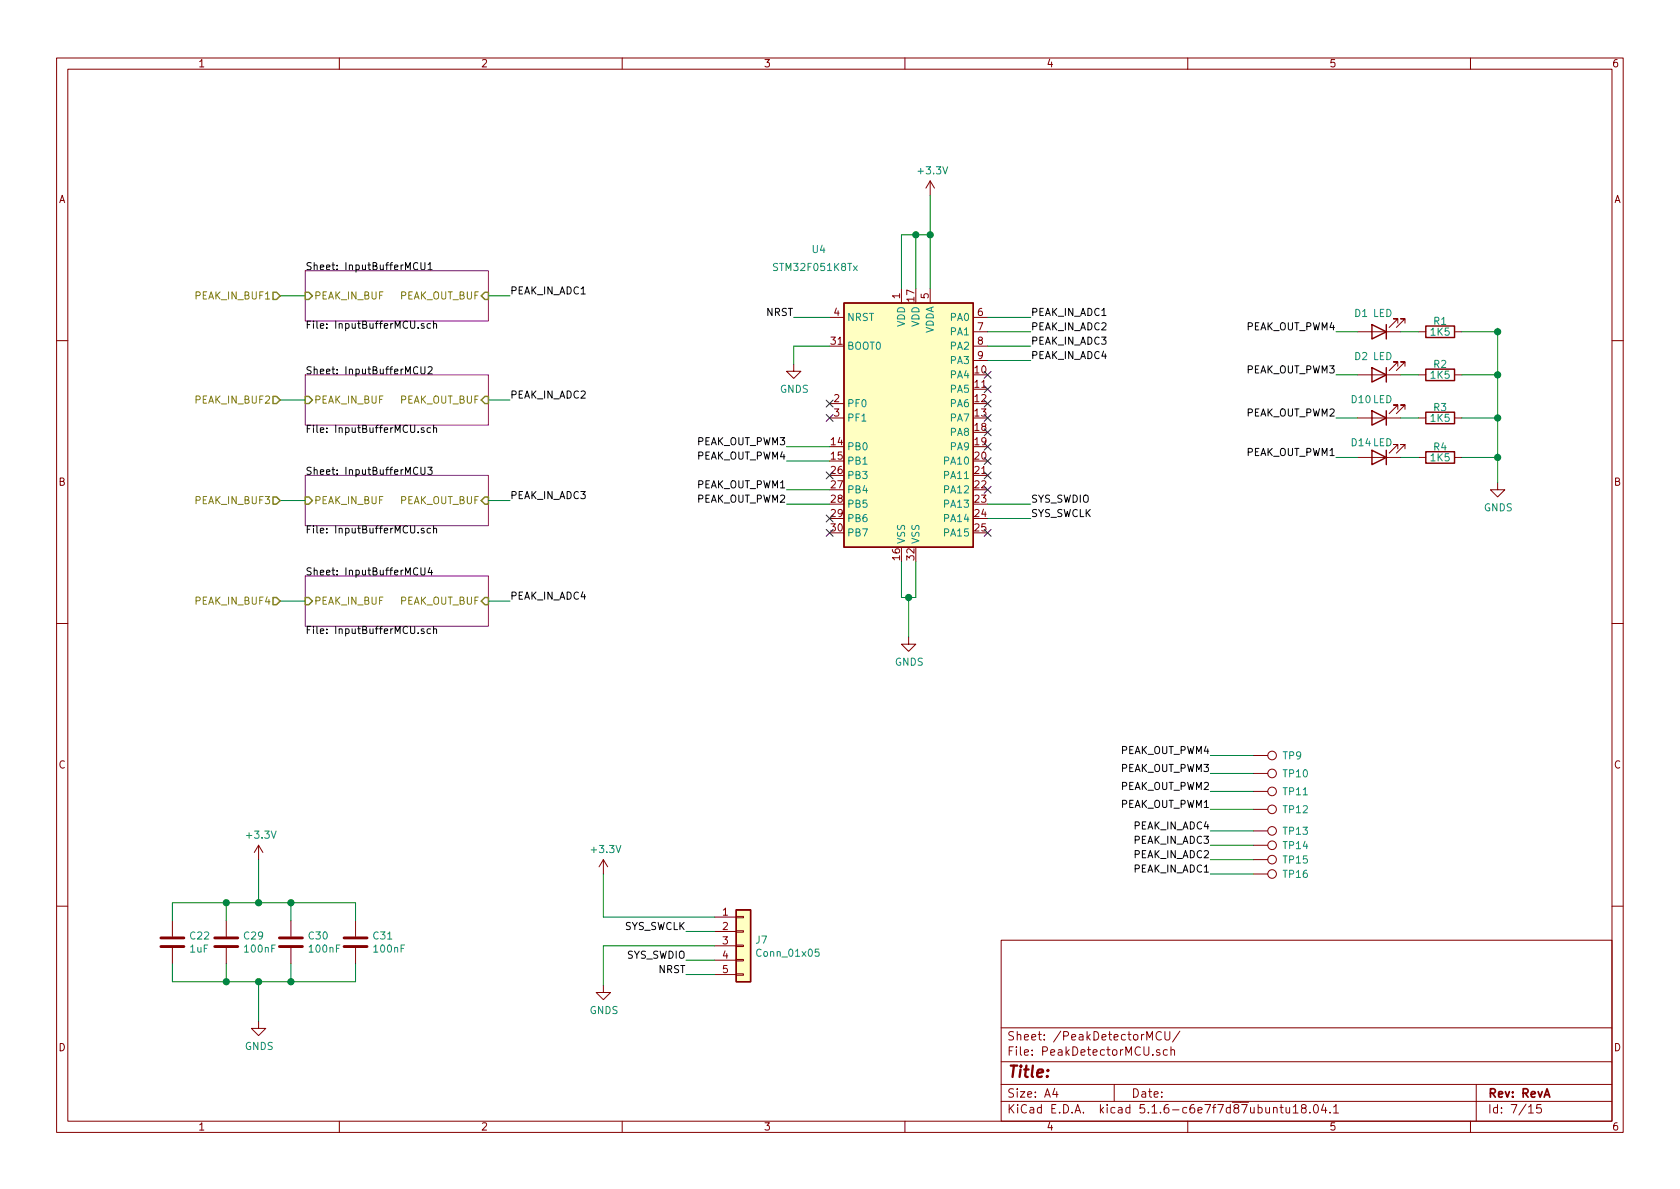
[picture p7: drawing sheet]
<svg xmlns="http://www.w3.org/2000/svg" width="297mm" height="210mm" viewBox="0 0 297 210" stroke-linecap="round" stroke-linejoin="round" font-family="sans-serif">
<g fill="none" stroke="#840000" stroke-width=".18">
<path d="M10 10.3h277v189.9h-277zM12 12.2h273v186.1h-273zM60 10.3v1.9M110 10.3v1.9M160 10.3v1.9M210 10.3v1.9M260 10.3v1.9M164.5 32l-.8 1.3M164.5 32v2.5M164.5 32l.7 1.3M146.7 56.1h2.5M159.4 51v2.6"/>
<path d="M164.5 51v2.6M172.1 58.7h2.5M172.1 56.1h2.5M240 58.7h7.6M247.1 57.1v-.7h-.7h.7l-1.5 1.5M248.4 57.1v-.7h-.8h.8l-1.5 1.5M250.8 58.7h1.3M257.2 58.7h1.2M10 60.2h2M140.3 64.4v1.3h1.3l-1.3 1.2-1.2-1.2h1.2M146.7 73.9h2.5M146.7 71.4h2.5"/>
<path d="M172.1 61.2h2.5M172.1 63.7h2.5M240 73.9h7.6M240 66.3h7.6M247.1 79.4v-.8h-.7h.7l-1.5 1.5M247.1 72.4v-.8h-.7h.7l-1.5 1.5M247.1 64.8v-.8h-.7h.7l-1.5 1.5M248.4 79.4v-.8h-.8h.8l-1.5 1.5M248.4 72.4v-.8h-.8h.8l-1.5 1.5M248.4 64.8v-.8h-.8h.8l-1.5 1.5M250.8 73.9h1.3M250.8 66.3h1.3"/>
<path d="M257.2 73.9h1.2M257.2 66.3h1.2M285 60.2h2M240 80.9h7.6M250.8 80.9h1.3M257.2 80.9h1.2M264.8 85.3v1.3h1.3l-1.3 1.3-1.3-1.3h1.3M10 110.3h2M160.7 112.6v1.3h1.2l-1.2 1.3-1.3-1.3h1.3M285 110.3h2M221.6 133.6h2.6M221.6 136.8h2.6"/>
<path d="M221.6 139.9h2.6M45.7 149.5l-.7 1.2M45.7 149.5v2.5M45.7 149.5l.8 1.2M106.7 152l-.8 1.3M106.7 152v2.6M106.7 152l.7 1.3M221.6 143.1h2.6M221.6 146.9h2.6M221.6 149.5h2.6M221.6 152h2.6M221.6 154.6h2.6"/>
<path d="M10 160.2h2M30.5 162.8v2.8M30.5 167.6v2.8M40 162.8v2.8M40 167.6v2.8M51.4 162.8v2.8M51.4 167.6v2.8M62.9 162.8v2.8M62.9 167.6v2.8M106.7 174.2v1.3h1.2l-1.2 1.3-1.3-1.3h1.3M126.4 162.2h3.8M126.4 164.7h3.8"/>
<path d="M126.4 167.3h3.8M126.4 169.8h3.8M126.4 172.3h3.8M130.2 172.2h1.2v.3h-1.2zM130.2 169.7h1.2v.2h-1.2zM130.2 164.6h1.2v.2h-1.2zM130.2 162h1.2v.3h-1.2zM130.2 167.1h1.2v.3h-1.2zM177 166.3h108v32h-108zM285 160.2h2M45.7 180.6v1.3h1.3l-1.3 1.2-1.3-1.2h1.3M60 198.3v1.9"/>
<path d="M110 198.3v1.9M160 198.3v1.9M177 194.8h108M177 191.8h108M177 187.8h108M177 181.8h108M186.5 192.5l-.4 1h1M186.8 193v1M197 191.8v3M205.1 185.7l-.4-.1-.2 .2v.2l.6 .2v.3h-.6M205.3 182.6a.7 .7 0 0 0-.9 .2 .7 .7 0 0 0 .1 .9 .55 .55 0 0 0 .8 .1M206 182.4v1.2l.2 .3h.4l.2-.3v-1.2"/>
<path d="M206.4 185.7l-.4-.1-.3 .3 .1 .6h.6M207 185.7l.3-.1 .3 .1 .1 .9M207 185.1v1.5M208.6 182.3l-1.3 2M210 198.3v1.9M225.2 196l.2-.2 .3 .1 .1 .9M226.3 195.8h.6M226.5 195.3v1.3l.4 .2M227.4 195.8l.1 .9 .3 .1 .2-.1M228 195.8v1M228.7 195.8l.4-.5v1.5M228.7 196.8h.8"/>
<path d="M230.4 196l-.3-.2v-.3a.48 .48 0 0 1 .8 0l-.1 .4-.7 .2v.4l.3 .3h.3l.2-.3v-.4l-.2-.1M231.6 196.7v.1M232.4 195.4l.2-.1a.8 .8 0 0 1 .5 .8 .8 .8 0 0 1-.5 .7 1 1 0 0 1-.2-1.4zM234 195.2l-.3 1.1h.9M234.4 195.8v1M235.2 196.7v.1M235.8 195.8l.4-.5v1.5M235.8 196.8h.9M260 198.3v1.9M261 191.8v6.5M270.3 195.8l.4-.5v1.5M270.3 196.8h.8"/>
<path d="M272.5 195.3h-.7l-.1 .7 .2-.1 .5 .1 .1 .2v.5l-.2 .1-.6-.1"/>
<circle cx="224.9" cy="136.8" r=".76"/>
<circle cx="224.9" cy="139.9" r=".76"/>
<circle cx="224.9" cy="133.6" r=".76"/>
<circle cx="224.9" cy="149.5" r=".76"/>
<circle cx="224.9" cy="152" r=".76"/>
<circle cx="224.9" cy="143.1" r=".76"/>
<circle cx="224.9" cy="154.6" r=".76"/>
<circle cx="224.9" cy="146.9" r=".76"/>
</g>
<path d="M54 47.9h32.4v8.9h-32.4zM54 66.3h32.4v8.9h-32.4zM54 84.1h32.4v8.9h-32.4zM54 101.8h32.4v8.9h-32.4z" fill="none" stroke="#840084" stroke-width=".18"/>
<g fill="none" stroke="#000" stroke-width=".18">
<path d="M73.9 46.6a.5 .5 0 0 0-.7 0 .5 .5 0 0 0-.1 .6 .45 .45 0 0 0 .2 .4 .45 .45 0 0 0 .6 0M74.4 46.4v1.1l.3 .2 .3-.1 .1-.1v-1.1M75 57.3l-.3-.1-.2 .2v.2l.5 .1v.3h-.5M75.7 46.8l.3-.4v1.3M75.7 47.7h.7M76.1 57.3l-.4-.1-.2 .2 .1 .6h.5M76.7 57.3l.1-.1 .3 .1 .1 .8M76.7 56.8v1.3M73.9 65a.5 .5 0 0 0-.7 0 .5 .5 0 0 0-.1 .6 .45 .45 0 0 0 .2 .5 .45 .45 0 0 0 .6-.1M74.4 64.8v1.1l.3 .2h.3l.1-.2v-1.1M75 75.7l-.3-.1-.2 .2v.2l.5 .1v.3h-.5M75.7 65l.5-.2 .2 .4v.2l-.8 .7h.8"/>
<path d="M76.1 75.7l-.4-.1-.2 .3 .1 .5h.5M76.7 75.8l.1-.2 .3 .1 .1 .8M76.7 75.2v1.3M73.9 82.7a.5 .5 0 0 0-.7 .1 .5 .5 0 0 0-.1 .6 .45 .45 0 0 0 .2 .4 .45 .45 0 0 0 .6 0M74.4 82.6v1.1l.3 .2 .3-.1 .1-.1v-1.1M75 93.5l-.3-.1-.2 .2v.2l.5 .1v.3h-.5M75.6 82.6h.8l-.4 .5 .4 .1-.1 .6-.5 .1-.2-.1M76.1 93.5l-.4-.1-.2 .2 .1 .6h.5M76.7 93.5l.1-.1 .3 .1 .1 .8M76.7 93v1.3M73.9 100.5a.5 .5 0 0 0-.7 0 .5 .5 0 0 0-.1 .6 .45 .45 0 0 0 .2 .5 .45 .45 0 0 0 .6-.1M74.4 100.4v1l.3 .3 .3-.1 .1-.2v-1"/>
<path d="M75 111.2h-.3l-.2 .2v.2l.5 .1v.3h-.5M76 100.3l-.3 .9h.8M76.1 111.2h-.4l-.2 .2 .1 .6h.5M76.3 100.8v.9M76.7 111.3l.1-.1h.3l.1 .8M76.7 110.8v1.2"/>
</g>
<path d="M48.3 51.7h.6l.6 .6-.6 .7h-.6zM54 51.7h.6l.6 .6-.6 .7h-.6zM85.7 51.7h.7v1.3h-.7l-.6-.7zM48.3 70.1h.6l.6 .6-.6 .7h-.6zM54 70.1h.6l.6 .6-.6 .7h-.6zM85.7 70.1h.7v1.3h-.7l-.6-.7zM48.3 87.9h.6l.6 .6-.6 .6h-.6zM54 87.9h.6l.6 .6-.6 .6h-.6zM85.7 87.9h.7v1.2h-.7l-.6-.6zM48.3 105.7h.6l.6 .6-.6 .6h-.6zM54 105.7h.6l.6 .6-.6 .6h-.6zM85.7 105.7h.7v1.2h-.7l-.6-.6z" fill="none" stroke="#848400" stroke-width=".25"/>
<g fill="none" stroke="#840000" stroke-width=".25">
<path d="M149.2 53.6h22.9v43.2h-22.9zM242.6 57.4l2.5 1.3-2.5 1.2zM245.1 57.4v2.5M252.1 57.7h5.1v2h-5.1zM242.6 79.6l2.5 1.3-2.5 1.3zM242.6 72.6l2.5 1.3-2.5 1.3zM242.6 65l2.5 1.3-2.5 1.3zM245.1 65v2.6M245.1 72.6v2.6M245.1 79.6v2.6M252.1 79.9h5.1v2h-5.1zM252.1 72.9h5.1v2h-5.1z"/>
<path d="M252.1 65.3h5.1v2h-5.1zM130.2 160.9h2.5v12.7h-2.5z"/>
</g>
<path d="M28.4 167.4h4.1M28.4 165.9h4.1M38 167.4h4M38 165.9h4M49.4 167.4h4.1M49.4 165.9h4.1M60.8 167.4h4.1M60.8 165.9h4.1" fill="none" stroke="#840000" stroke-width=".51"/>
<g fill="#ffffc2" stroke="#ffffc2" stroke-width=".18">
<path d="M130.2 160.9h2.5v12.7h-2.5z"/>
<path d="M149.2 53.6h22.9v43.2h-22.9z"/>
</g>
<path d="M144.8 167.8h-.6l-.1 .6 .2-.1 .4 .1 .1 .6-.2 .1-.5-.1" fill="none" stroke="#008484" stroke-width=".18"/>
<g fill="none" stroke="#008400" stroke-width=".18">
<path d="M164.5 34.5v16.5M49.5 52.3h4.5M86.4 52.3h3.8M140.3 56.1h6.4M161.9 41.5v9.5M164.5 41.5h-5.1v9.5M174.6 56.1h7.6M174.6 58.7h7.6M236.2 58.7h3.8M247.6 58.7h3.2M258.4 58.7h6.4M264.8 58v27.3"/>
<path d="M49.5 70.7h4.5M86.4 70.7h3.8M139.1 79h7.6M146.7 61.2h-6.4v3.2M174.6 61.2h7.6M174.6 63.7h7.6M236.2 66.3h3.8M236.2 73.9h3.8M247.6 66.3h3.2M247.6 73.9h3.2M258.4 66.3h6.4M258.4 73.9h6.4"/>
<path d="M49.5 88.5h4.5M86.4 88.5h3.8M139.1 89.1h7.6M139.1 81.5h7.6M139.1 86.6h7.6M159.4 99.3v6.4h2.5v-6.4M174.6 91.7h7.6M174.6 89.1h7.6M236.2 80.9h3.8M247.6 80.9h3.2M258.4 80.9h6.4M49.5 106.3h4.5"/>
<path d="M86.4 106.3h3.8M160.7 105.7v6.9M214 139.9h7.6M214 136.8h7.6M214 133.6h7.6M40 159.6v3.2M45.7 152v7.6M51.4 159.6v3.2M106.7 154.6v7.6h19.7M214 146.9h7.6M214 149.5h7.6M214 152h7.6"/>
<path d="M214 154.6h7.6M214 143.1h7.6M30.5 162.8v-3.2h32.4v3.2M30.5 170.4v3.2h32.4v-3.2M40 170.4v3.2M45.7 173.6v7M51.4 170.4v3.2M121.3 164.7h5.1M121.3 172.3h5.1M121.3 169.8h5.1M126.4 167.3h-19.7v6.9"/>
</g>
<g fill="#008400" stroke="#008400" stroke-width=".25">
<circle cx="160.7" cy="105.7" r=".51"/>
<circle cx="45.7" cy="159.6" r=".51"/>
<circle cx="164.5" cy="41.5" r=".51"/>
<circle cx="264.8" cy="66.3" r=".51"/>
<circle cx="51.4" cy="173.6" r=".51"/>
<circle cx="40" cy="159.6" r=".51"/>
<circle cx="40" cy="173.6" r=".51"/>
<circle cx="45.7" cy="173.6" r=".51"/>
<circle cx="51.4" cy="159.6" r=".51"/>
<circle cx="264.8" cy="58.7" r=".51"/>
<circle cx="264.8" cy="73.9" r=".51"/>
<circle cx="264.8" cy="80.9" r=".51"/>
<circle cx="161.9" cy="41.5" r=".51"/>
</g>
<g fill="none" stroke="#000084" stroke-width=".18">
<path d="M146.1 73.3l1.2 1.2M146.1 70.8l1.2 1.2M147.3 73.3l-1.2 1.2M147.3 70.8l-1.2 1.2M174 65.7l1.2 1.2M174 68.2l1.2 1.2M174 78.4l1.2 1.2M174 70.8l1.2 1.2M174 73.3l1.2 1.2M174 75.8l1.2 1.3M175.2 65.7l-1.2 1.2M175.2 68.2l-1.2 1.2"/>
<path d="M175.2 78.4l-1.2 1.2M175.2 70.8l-1.2 1.2M175.2 73.3l-1.2 1.2M175.2 75.8l-1.2 1.3M146.1 93.6l1.2 1.2M146.1 91.1l1.2 1.2M146.1 83.5l1.2 1.2M147.3 93.6l-1.2 1.2M147.3 91.1l-1.2 1.2M147.3 83.5l-1.2 1.2M174 93.6l1.2 1.2M174 86l1.2 1.2"/>
<path d="M174 83.5l1.2 1.2M174 80.9l1.2 1.2M175.2 93.6l-1.2 1.2M175.2 86l-1.2 1.2M175.2 83.5l-1.2 1.2M175.2 80.9l-1.2 1.2"/>
</g>
<text font-size="2.8" fill="#840000" x="178" y="190.5">Title:</text>
<g font-size="2.1" fill="#840000">
<text x="178" y="184">Sheet: /PeakDetectorMCU/</text>
<text x="178" y="186.7">File: PeakDetectorMCU.sch</text>
<text x="178" y="196.9">KiCad E.D.A. kicad 5.1.6-c6e7f7d87ubuntu18.04.1</text>
<text x="178" y="194.1">Size: A4</text>
<text x="200" y="194.1">Date:</text>
<text x="263" y="194.1">Rev: RevA</text>
<text x="263" y="196.9">Id: 7/15</text>
</g>
<g font-size="1.8" fill="#840000">
<text x="35" y="11.9">1</text>
<text x="85" y="11.9">2</text>
<text x="135" y="11.9">3</text>
<text x="185" y="11.9">4</text>
<text x="235" y="11.9">5</text>
<text x="285" y="11.9">6</text>
<text x="10.4" y="35.9">A</text>
<text x="285.4" y="35.9">A</text>
<text x="159.1" y="52.8" transform="rotate(-90 159.1 52.8)">1</text>
<text x="161.7" y="53.3" transform="rotate(-90 161.7 53.3)">17</text>
<text x="164.2" y="52.8" transform="rotate(-90 164.2 52.8)">5</text>
<text x="147.5" y="55.9">4</text>
<text x="172.9" y="55.9">6</text>
<text x="172.9" y="58.4">7</text>
<text x="147" y="61">31</text>
<text x="172.9" y="61">8</text>
<text x="172.9" y="63.5">9</text>
<text x="147.5" y="71.1">2</text>
<text x="172.4" y="66">10</text>
<text x="172.4" y="68.6">11</text>
<text x="172.4" y="71.1">12</text>
<text x="147.5" y="73.7">3</text>
<text x="172.4" y="73.7">13</text>
<text x="172.4" y="76.2">18</text>
<text x="147" y="78.7">14</text>
<text x="147" y="81.3">15</text>
<text x="147" y="83.8">26</text>
<text x="172.4" y="78.7">19</text>
<text x="172.4" y="81.3">20</text>
<text x="172.4" y="83.8">21</text>
<text x="10.4" y="85.9">B</text>
<text x="147" y="86.4">27</text>
<text x="147" y="88.9">28</text>
<text x="172.4" y="86.4">22</text>
<text x="172.4" y="88.9">23</text>
<text x="285.4" y="85.9">B</text>
<text x="147" y="91.4">29</text>
<text x="147" y="94">30</text>
<text x="172.4" y="91.4">24</text>
<text x="172.4" y="94">25</text>
<text x="159.1" y="99" transform="rotate(-90 159.1 99)">16</text>
<text x="161.7" y="99" transform="rotate(-90 161.7 99)">32</text>
<text x="10.4" y="135.9">C</text>
<text x="285.4" y="135.9">C</text>
<text x="127.8" y="161.9">1</text>
<text x="127.8" y="164.5">2</text>
<text x="127.8" y="167">3</text>
<text x="127.8" y="169.5">4</text>
<text x="127.8" y="172.1">5</text>
<text x="10.4" y="185.9">D</text>
<text x="285.4" y="185.9">D</text>
<text x="35" y="199.9">1</text>
<text x="85" y="199.9">2</text>
<text x="135" y="199.9">3</text>
<text x="185" y="199.9">4</text>
<text x="235" y="199.9">5</text>
<text x="285" y="199.9">6</text>
</g>
<g font-size="1.8" fill="#008484">
<text x="162.5" y="30.8">+3.3V</text>
<text x="137.1" y="47.9">STM32F051K8Tx</text>
<text x="143.7" y="44.7">U4</text>
<text x="149.7" y="56.8">NRST</text>
<text x="160" y="57.8" transform="rotate(-90 160 57.8)">VDD</text>
<text x="162.6" y="57.8" transform="rotate(-90 162.6 57.8)">VDD</text>
<text x="165.1" y="59.1" transform="rotate(-90 165.1 59.1)">VDDA</text>
<text x="168.1" y="56.8">PA0</text>
<text x="168.1" y="59.3">PA1</text>
<text x="239.5" y="56.1">D1 LED</text>
<text x="253" y="59.4">1K5</text>
<text x="253.5" y="57.4">R1</text>
<text x="149.7" y="61.8">BOOT0</text>
<text x="168.1" y="61.8">PA2</text>
<text x="168.1" y="64.4">PA3</text>
<text x="239.5" y="63.7">D2 LED</text>
<text x="253.5" y="65.1">R2</text>
<text x="137.9" y="69.5">GNDS</text>
<text x="168.1" y="66.9">PA4</text>
<text x="168.1" y="69.5">PA5</text>
<text x="239" y="71.3">D10 LED</text>
<text x="253" y="67">1K5</text>
<text x="149.7" y="72">PF0</text>
<text x="149.7" y="74.5">PF1</text>
<text x="168.1" y="72">PA6</text>
<text x="168.1" y="74.5">PA7</text>
<text x="168.1" y="77.1">PA8</text>
<text x="253" y="74.6">1K5</text>
<text x="253.5" y="72.7">R3</text>
<text x="149.7" y="79.6">PB0</text>
<text x="149.7" y="82.2">PB1</text>
<text x="167.2" y="82.2">PA10</text>
<text x="168.1" y="79.6">PA9</text>
<text x="239" y="78.9">D14 LED</text>
<text x="253" y="81.6">1K5</text>
<text x="253.5" y="79.7">R4</text>
<text x="149.7" y="84.7">PB3</text>
<text x="149.7" y="87.2">PB4</text>
<text x="149.7" y="89.8">PB5</text>
<text x="167.2" y="84.7">PA11</text>
<text x="167.2" y="87.2">PA12</text>
<text x="167.2" y="89.8">PA13</text>
<text x="149.7" y="92.3">PB6</text>
<text x="149.7" y="94.9">PB7</text>
<text x="167.2" y="92.3">PA14</text>
<text x="167.2" y="94.9">PA15</text>
<text x="262.4" y="90.4">GNDS</text>
<text x="160" y="96.3" transform="rotate(-90 160 96.3)">VSS</text>
<text x="162.6" y="96.3" transform="rotate(-90 162.6 96.3)">VSS</text>
<text x="158.2" y="117.7">GNDS</text>
<text x="226.9" y="134.3">TP9</text>
<text x="227" y="137.5">TP10</text>
<text x="227" y="140.6">TP11</text>
<text x="227" y="143.8">TP12</text>
<text x="43.8" y="148.3">+3.3V</text>
<text x="227" y="147.6">TP13</text>
<text x="104.7" y="150.8">+3.3V</text>
<text x="227" y="150.2">TP14</text>
<text x="227" y="152.7">TP15</text>
<text x="227" y="155.2">TP16</text>
<text x="33.7" y="166.1">C22</text>
<text x="43.2" y="166.1">C29</text>
<text x="54.6" y="166.1">C30</text>
<text x="66.1" y="166.1">C31</text>
<text x="133.7" y="166.9">J7</text>
<text x="33.6" y="168.4">1uF</text>
<text x="43.4" y="168.4">100nF</text>
<text x="54.8" y="168.4">100nF</text>
<text x="66.2" y="168.4">100nF</text>
<text x="134.1" y="169.2">Conn_01x05</text>
<text x="104.3" y="179.3">GNDS</text>
<text x="43.3" y="185.7">GNDS</text>
</g>
<g font-size="1.8">
<text x="54" y="47.8">Sheet: InputBufferMCU1</text>
<text x="90.2" y="52.1">PEAK_IN_ADC1</text>
<text x="54" y="58.1">File: InputBufferMCU.sch</text>
<text x="135.5" y="55.9">NRST</text>
<text x="182.2" y="58.4">PEAK_IN_ADC2</text>
<text x="182.2" y="55.9">PEAK_IN_ADC1</text>
<text x="220.3" y="58.4">PEAK_OUT_PWM4</text>
<text x="182.2" y="63.5">PEAK_IN_ADC4</text>
<text x="182.2" y="61">PEAK_IN_ADC3</text>
<text x="54" y="66.2">Sheet: InputBufferMCU2</text>
<text x="90.2" y="70.5">PEAK_IN_ADC2</text>
<text x="220.3" y="66">PEAK_OUT_PWM3</text>
<text x="54" y="76.5">File: InputBufferMCU.sch</text>
<text x="220.3" y="73.7">PEAK_OUT_PWM2</text>
<text x="54" y="84">Sheet: InputBufferMCU3</text>
<text x="123.1" y="81.3">PEAK_OUT_PWM4</text>
<text x="123.1" y="78.7">PEAK_OUT_PWM3</text>
<text x="220.3" y="80.6">PEAK_OUT_PWM1</text>
<text x="90.2" y="88.3">PEAK_IN_ADC3</text>
<text x="123.1" y="88.9">PEAK_OUT_PWM2</text>
<text x="123.1" y="86.4">PEAK_OUT_PWM1</text>
<text x="182.2" y="88.9">SYS_SWDIO</text>
<text x="54" y="94.3">File: InputBufferMCU.sch</text>
<text x="182.2" y="91.4">SYS_SWCLK</text>
<text x="54" y="101.7">Sheet: InputBufferMCU4</text>
<text x="90.2" y="106">PEAK_IN_ADC4</text>
<text x="54" y="112.1">File: InputBufferMCU.sch</text>
<text x="198.1" y="136.5">PEAK_OUT_PWM3</text>
<text x="198.1" y="133.3">PEAK_OUT_PWM4</text>
<text x="198.1" y="142.9">PEAK_OUT_PWM1</text>
<text x="198.1" y="139.7">PEAK_OUT_PWM2</text>
<text x="200.5" y="149.2">PEAK_IN_ADC3</text>
<text x="200.5" y="146.7">PEAK_IN_ADC4</text>
<text x="200.5" y="151.8">PEAK_IN_ADC2</text>
<text x="200.5" y="154.3">PEAK_IN_ADC1</text>
<text x="110.3" y="164.5">SYS_SWCLK</text>
<text x="110.8" y="169.5">SYS_SWDIO</text>
<text x="116.5" y="172.1">NRST</text>
</g>
<g font-size="1.8" fill="#848400">
<text x="34.7" y="53">PEAK_IN_BUF1</text>
<text x="55.5" y="53">PEAK_IN_BUF</text>
<text x="70.6" y="53">PEAK_OUT_BUF</text>
<text x="34.7" y="71.4">PEAK_IN_BUF2</text>
<text x="55.5" y="71.4">PEAK_IN_BUF</text>
<text x="70.6" y="71.4">PEAK_OUT_BUF</text>
<text x="34.7" y="89.1">PEAK_IN_BUF3</text>
<text x="55.5" y="89.1">PEAK_IN_BUF</text>
<text x="70.6" y="89.1">PEAK_OUT_BUF</text>
<text x="34.7" y="106.9">PEAK_IN_BUF4</text>
<text x="55.5" y="106.9">PEAK_IN_BUF</text>
<text x="70.6" y="106.9">PEAK_OUT_BUF</text>
</g>
</svg>
